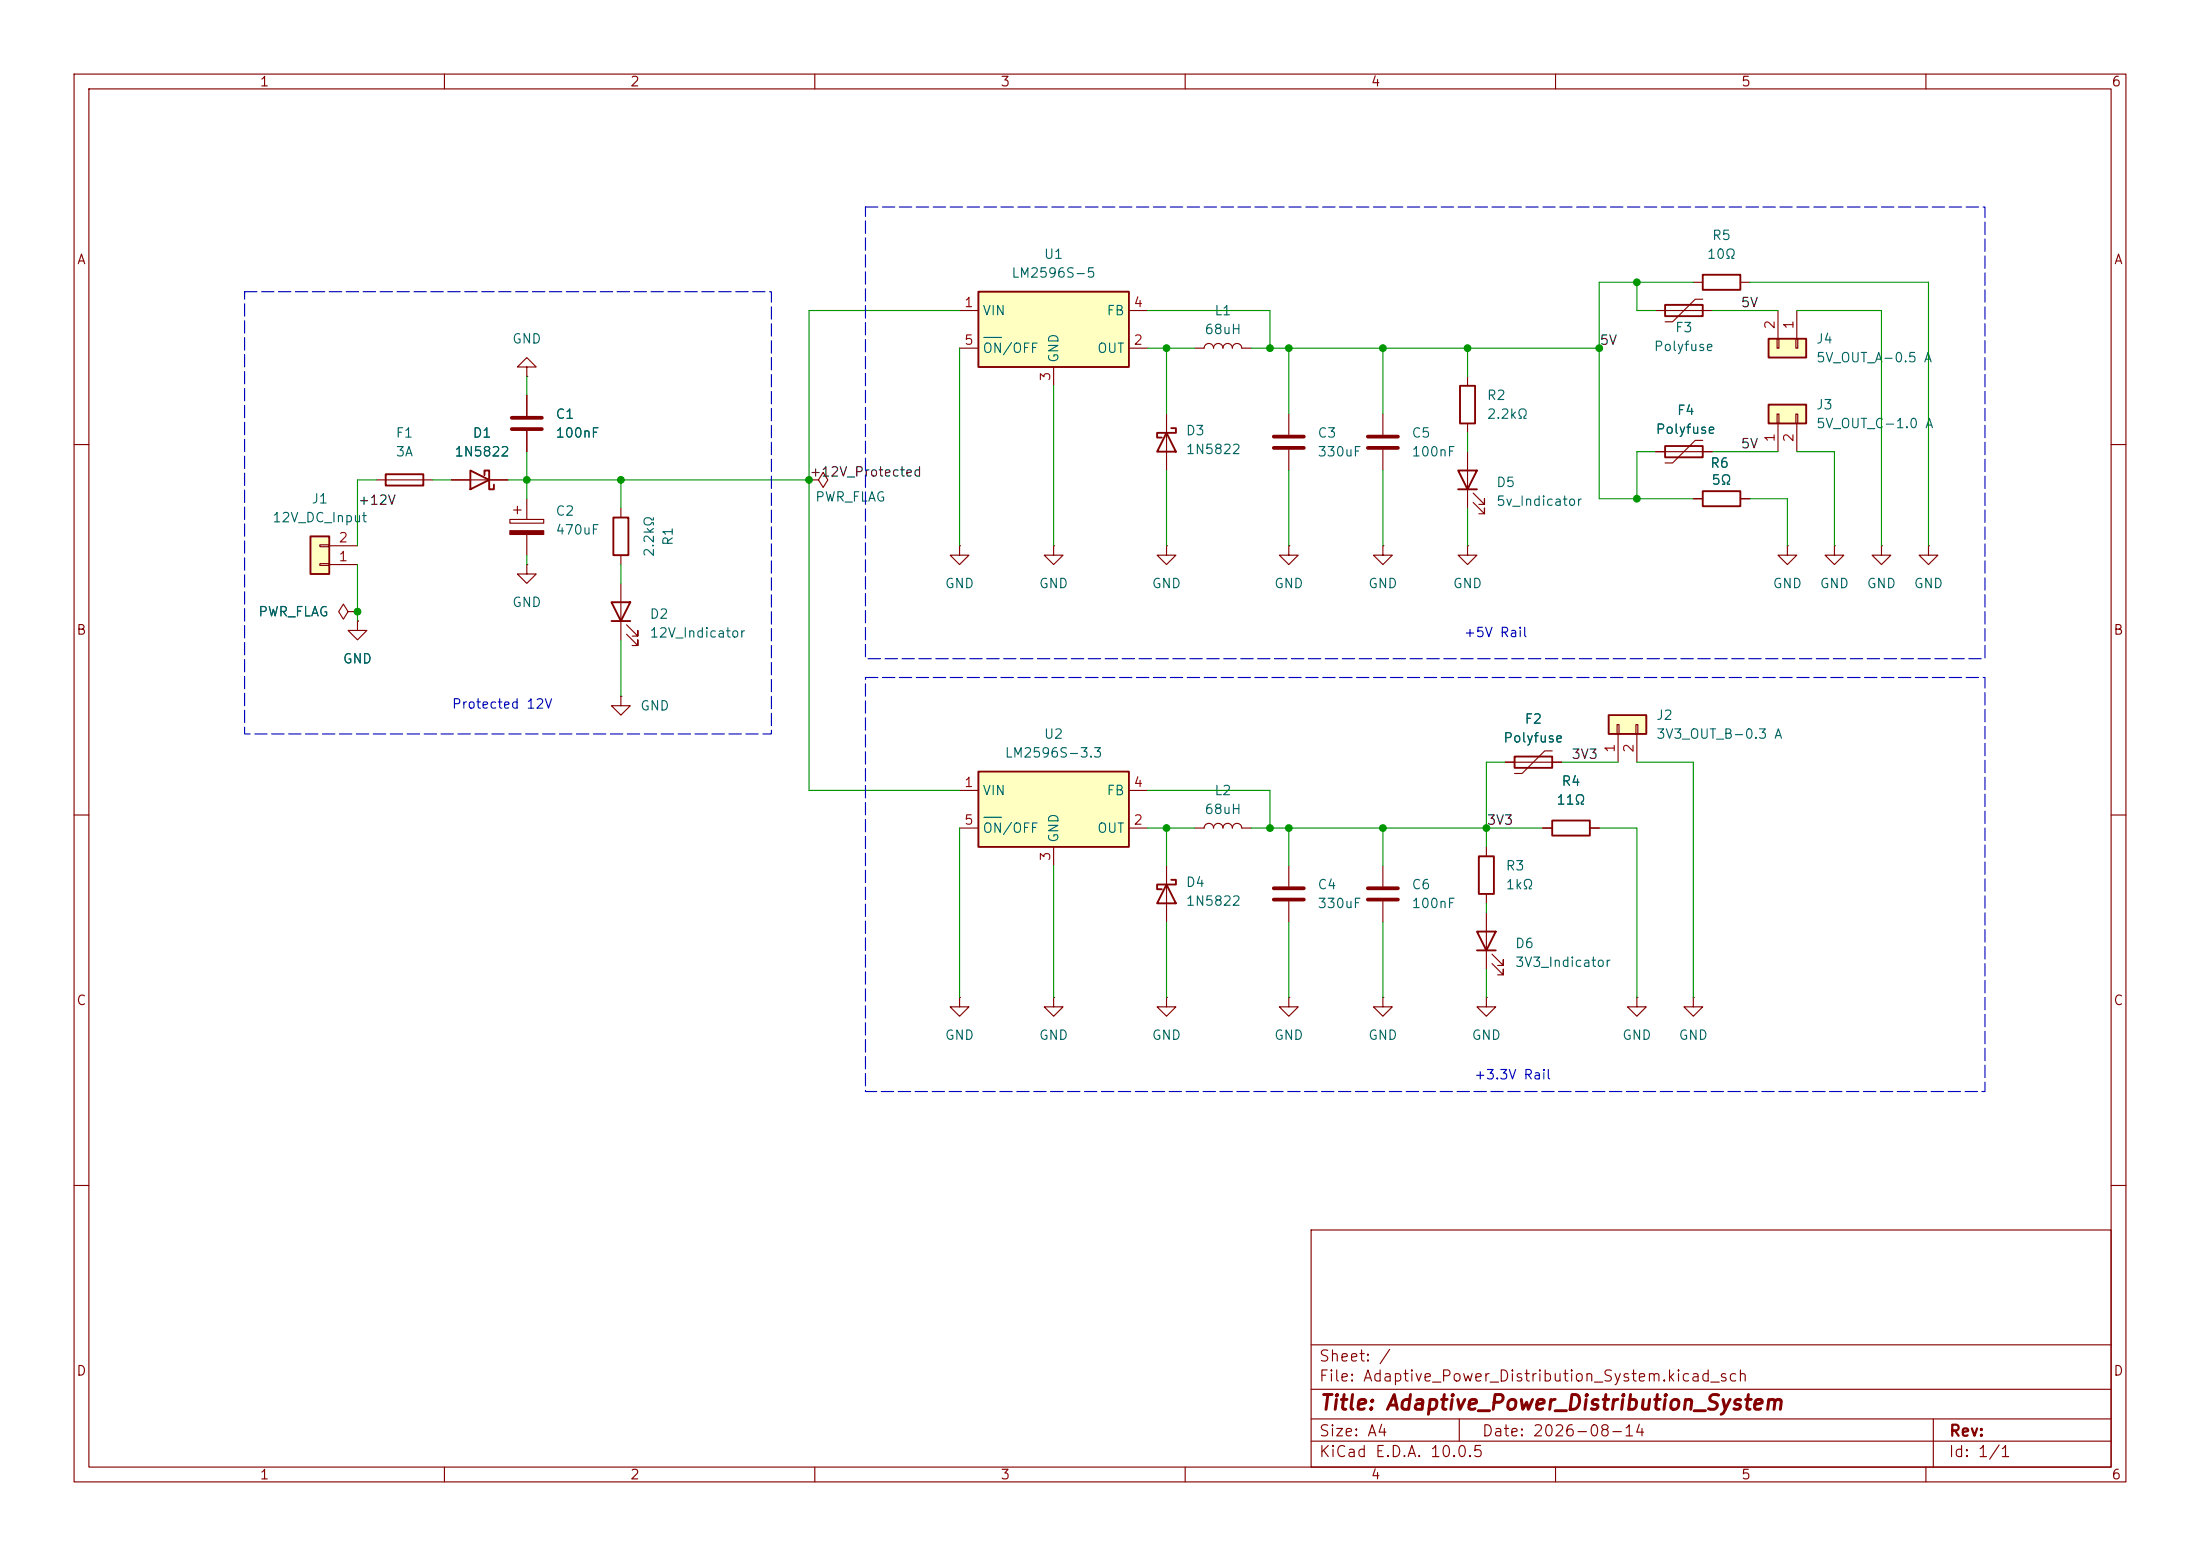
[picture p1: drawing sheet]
<svg xmlns="http://www.w3.org/2000/svg" width="297mm" height="210mm" viewBox="0 0 297 210" stroke-linecap="round" stroke-linejoin="round" font-family="sans-serif">
<g fill="none" stroke="#840000" stroke-width=".15">
<path d="M10 10h277v190h-277zM12 12h273v186h-273zM60 10v2M110 10v2M160 10v2M210 10v2M260 10v2M10 60h2M285 60h2M47 82.6l-.6-1.1-.7 1.1 .7 1 .6-1h1.3M48.3 83.8v1.3h1.2l-1.2 1.3-1.3-1.3h1.3M48.3 83.8h.1"/>
<path d="M48.3 82.6h.1M10 110h2M285 110h2M10 160h2M177 166h108v32h-108zM285 160h2M60 198v2M110 198v2M160 198v2M177 194.5h108M177 191.5h108M177 187.5h108"/>
<path d="M177 181.5h108M197 191.5v3M210 198v2M260 198v2M261 191.5v6.5"/>
</g>
<path d="M238.8 54.6h5v2.6h-5z" fill="#ffffc2"/>
<path d="M238.8 54.6h5v2.6h-5z" fill="none" stroke="#840000" stroke-width=".25"/>
<path d="M239.9 55.9h.3v1.3h-.3zM240 57.2v3.8M242.4 55.9h.3v1.3h-.3zM242.6 57.2v3.8" fill="none" stroke="#840000" stroke-width=".15"/>
<path d="M41.9 72.4h2.5v5.1h-2.5z" fill="#ffffc2"/>
<path d="M229.9 37.1h5v2h-5zM224.8 41.1h5.1v1.6h-5.1zM41.9 72.4h2.5v5.1h-2.5zM157.5 119.4l1.2 2.5h-2.5zM158.1 118.7h.6v.7h-2.5v.6h.6M199.6 115.6h2.1v5.1h-2.1z" fill="none" stroke="#840000" stroke-width=".25"/>
<g fill="none" stroke="#840000" stroke-width=".15">
<path d="M228.6 38.1h1.3M234.9 38.1h1.3M223.5 41.9h7.6M229.9 40.4h-1l-3.1 3h-1M43.2 76.1h1.2v.2h-1.2zM43.2 73.5h1.2v.3h-1.2zM44.4 76.2h3.9M44.4 73.7h3.9M260.3 73.7v1.2h1.3l-1.3 1.3-1.2-1.3h1.2M260.3 73.7h.1M157.5 116.8v7.7M161.3 111.8h1.3a.64 .64 0 0 1 .6-.7 .64 .64 0 0 1 .6 .7 .64 .64 0 0 1 .7-.7 .64 .64 0 0 1 .6 .7 .64 .64 0 0 1 .6-.7 .64 .64 0 0 1 .7 .7 .64 .64 0 0 1 .6-.7 .64 .64 0 0 1 .6 .7h1.3"/>
<path d="M174 116.8v2.8M200.7 114.3v1.3M142.2 134.6v1.3h1.3l-1.3 1.3-1.2-1.3h1.2M142.2 134.6h.1M174 121.7v2.8M200.7 120.7v1.2"/>
</g>
<path d="M172 119.9h4M172 121.4h4" fill="none" stroke="#840000" stroke-width=".51"/>
<path d="M132.1 104.1h20.3v10.2h-20.3z" fill="#ffffc2"/>
<g fill="none" stroke="#840000" stroke-width=".25">
<path d="M157.5 58.4l1.2 2.6h-2.5zM158.1 57.8h.6v.6h-2.5v.7h.6M197.1 52.1h2v5.1h-2zM52.1 64h5v1.5h-5zM63.5 63.5l2.5 1.3-2.5 1.2zM65.4 64.1v-.6h.6v2.5h.7v-.6M82.8 69.9h2v5h-2zM196.8 63.5h2.6l-1.3 2.5zM196.8 66h2.6M82.5 81.3h2.6l-1.3 2.5zM82.5 83.8h2.6M132.1 104.1h20.3v10.2h-20.3z"/>
<path d="M204.5 102.1h5v1.5h-5z"/>
</g>
<g fill="none" stroke="#840000" stroke-width=".15">
<path d="M71.1 49.5h1.3l-1.3-1.2-1.3 1.2h1.3v1.3M71.1 50.8h.1M71.1 53.3v2.8M71.1 58.2v2.8M157.5 55.9v7.6M161.3 47h1.3a.64 .64 0 0 1 .6-.6 .64 .64 0 0 1 .6 .6 .64 .64 0 0 1 .7-.6 .64 .64 0 0 1 .6 .6 .64 .64 0 0 1 .6-.6 .64 .64 0 0 1 .7 .6 .64 .64 0 0 1 .6-.6 .64 .64 0 0 1 .6 .6h1.3M174 55.9v2.8M186.7 55.9v2.8M198.1 50.8v1.3M198.1 57.2v1.2M50.8 64.8h7.6M61 64.8h7.6"/>
<path d="M68.8 70.1h4.6v.5h-4.6zM69.3 68.8h1.1M69.8 68.3v1M71.1 76.2v1.3h1.3l-1.3 1.2-1.3-1.2h1.3M71.1 76.2h.1M71.1 67.3v2.8M71.1 72.1v2.8M83.8 68.6v1.3M83.8 74.9v1.3M83.8 78.7v7.7M109.2 64.8h1.3l.6-1 .7 1-.7 1-.6-1M109.2 64.8h.1"/>
<path d="M129.5 73.7v1.2h1.3l-1.3 1.3-1.2-1.3h1.2M129.5 73.7h.1M142.2 73.7v1.2h1.3l-1.3 1.3-1.2-1.3h1.2M142.2 73.7h.1M157.5 73.7v1.2h1.2l-1.2 1.3-1.3-1.3h1.3M157.5 73.7h.1M174 73.7v1.2h1.3l-1.3 1.3-1.3-1.3h1.3M174 73.7h.1M174 60.7v2.8M186.7 73.7v1.2h1.3l-1.3 1.3-1.3-1.3h1.3M186.7 73.7h.1M186.7 60.7v2.8"/>
<path d="M198.1 73.7v1.2h1.3l-1.3 1.3-1.3-1.3h1.3M198.1 73.7h.1M198.1 61v7.6M198.9 67.8l1.5 1.5v-.7v.7h-.8M198.9 66.5l1.5 1.6v-.8v.8h-.8M241.3 73.7v1.2h1.3l-1.3 1.3-1.3-1.3h1.3M241.3 73.7h.1M247.6 73.7v1.2h1.3l-1.3 1.3-1.2-1.3h1.2M247.6 73.7h.1M254 73.7v1.2h1.3l-1.3 1.3-1.3-1.3h1.3M254 73.7h.1M83.8 94v1.3h1.3l-1.3 1.2-1.3-1.2h1.3"/>
<path d="M83.8 94h.1M84.6 85.6l1.5 1.5v-.7v.7h-.8M84.6 84.3l1.5 1.6v-.8v.8h-.8M129.5 106.7h2.6M129.5 111.8h2.6M142.2 114.3v2.5M152.4 106.7h2.5M152.4 111.8h2.5M203.2 102.9h7.6M209.5 101.3h-1l-3 3.1h-1M129.5 134.6v1.3h1.3l-1.3 1.3-1.2-1.3h1.2M129.5 134.6h.1"/>
<path d="M157.5 134.6v1.3h1.2l-1.2 1.3-1.3-1.3h1.3M157.5 134.6h.1M228.6 134.6v1.3h1.3l-1.3 1.3-1.3-1.3h1.3M228.6 134.6h.1"/>
</g>
<path d="M132.8 110.3h2.4" fill="none" stroke="#006464" stroke-width=".15"/>
<path d="M69.1 56.4h4.1M69.1 57.9h4.1M172 58.9h4M184.7 58.9h4M172 60.5h4M184.7 60.5h4" fill="none" stroke="#840000" stroke-width=".51"/>
<path d="M68.8 71.6h4.6v.5h-4.6z" fill="#840000" stroke="#840000" stroke-width=".15"/>
<path d="M217.2 96.5h5v2.6h-5z" fill="#ffffc2"/>
<path d="M224.8 60.2h5.1v1.5h-5.1zM217.2 96.5h5v2.6h-5zM209.5 110.7h5.1v2.1h-5.1zM199.4 125.7h2.5l-1.2 2.6zM199.4 128.3h2.5" fill="none" stroke="#840000" stroke-width=".25"/>
<g fill="none" stroke="#840000" stroke-width=".15">
<path d="M229.9 59.4h-1l-3.1 3.1h-1M223.5 61h7.6M218.3 97.8h.3v1.3h-.3zM218.4 99.1v3.8M220.9 97.8h.2v1.3h-.2zM221 99.1v3.8M186.7 116.8v2.8M208.3 111.8h1.2M214.6 111.8h1.3M174 134.6v1.3h1.3l-1.3 1.3-1.3-1.3h1.3M174 134.6h.1M186.7 134.6v1.3h1.3l-1.3 1.3-1.3-1.3h1.3"/>
<path d="M186.7 134.6h.1M186.7 121.7v2.8M200.7 134.6v1.3h1.2l-1.2 1.3-1.3-1.3h1.3M200.7 134.6h.1M200.7 123.2v7.6M201.4 130l1.5 1.6v-.8v.8h-.7M201.4 128.8l1.5 1.5v-.8v.8h-.7M221 134.6v1.3h1.2l-1.2 1.3-1.3-1.3h1.3M221 134.6h.1"/>
</g>
<path d="M184.7 119.9h4M184.7 121.4h4" fill="none" stroke="#840000" stroke-width=".51"/>
<path d="M238.8 45.7h5v2.6h-5z" fill="#ffffc2"/>
<path d="M238.8 45.7h5v2.6h-5zM229.9 66.3h5v2h-5z" fill="none" stroke="#840000" stroke-width=".25"/>
<path d="M239.9 45.7h.3v1.3h-.3zM240 41.9v3.8M242.4 45.7h.3v1.3h-.3zM242.6 41.9v3.8M228.6 67.3h1.3M234.9 67.3h1.3" fill="none" stroke="#840000" stroke-width=".15"/>
<path d="M132.1 39.4h20.3v10.1h-20.3z" fill="#ffffc2"/>
<path d="M132.1 39.4h20.3v10.1h-20.3z" fill="none" stroke="#840000" stroke-width=".25"/>
<g fill="none" stroke="#840000" stroke-width=".15">
<path d="M71.1 53.3v2.8M71.1 58.2v2.8M129.5 41.9h2.6M129.5 47h2.6M142.2 49.5v2.6M152.4 41.9h2.5M152.4 47h2.5M61 64.8h2.5M66 64.8h2.6M223.5 61h1.3M228.6 67.3h1.3M229.9 61h1.2"/>
<path d="M234.9 67.3h1.3M48.3 83.8h.1M48.3 82.6h.1M203.2 102.9h1.3M208.3 111.8h1.2M209.5 102.9h1.3M214.6 111.8h1.3"/>
</g>
<path d="M132.8 45.5h2.4" fill="none" stroke="#006464" stroke-width=".15"/>
<g fill="none" stroke="#009600" stroke-width=".15">
<path d="M221 38.1v3.8h2.5M228.6 38.1h-12.7v29.2h12.7M236.2 38.1h24.1v35.6M71.1 50.8v2.5M129.5 41.9h-20.3v64.8h20.3M129.5 47v26.7M142.2 52.1v21.6M154.9 47h6.4M154.9 41.9h16.5v5.1M157.5 47v8.9M168.9 47h47M174 47v8.9"/>
<path d="M186.7 47v8.9M198.1 47v3.8M198.1 58.4v2.6M231.1 41.9h8.9M242.6 41.9h11.4v31.8M48.3 76.2v7.6M50.8 64.8h-2.5v8.9M58.4 64.8h2.6M68.6 64.8h40.6M71.1 61v6.3M71.1 74.9v1.3M83.8 64.8v3.8"/>
<path d="M83.8 76.2v2.5M157.5 63.5v10.2M174 63.5v10.2M186.7 63.5v10.2M198.1 68.6v5.1M223.5 61h-2.5v6.3M231.1 61h8.9M236.2 67.3h5.1v6.4M242.6 61h5v12.7M83.8 86.4v7.6M129.5 111.8v22.8M142.2 116.8v17.8"/>
<path d="M154.9 111.8h6.4M154.9 106.7h16.5v5.1M157.5 111.8v5M168.9 111.8h39.4M174 111.8v5M186.7 111.8v5M203.2 102.9h-2.5v11.4M210.8 102.9h7.6M215.9 111.8h5.1v22.8M221 102.9h7.6v31.7M157.5 124.5v10.1M174 124.5v10.1"/>
<path d="M186.7 124.5v10.1M200.7 121.9v1.3M200.7 130.8v3.8"/>
</g>
<path d="M33 39.4h71.1v59.7h-71.1zM116.8 27.9h151.2v61h-151.2zM116.8 91.4h151.2v55.9h-151.2z" fill="none" stroke="#0000c2" stroke-width=".15" stroke-dasharray="1.7 .6"/>
<g fill="#009600" stroke="#009600" stroke-width=".14">
<circle cx="71.1" cy="64.8" r=".46"/>
<circle cx="48.3" cy="82.6" r=".46"/>
<circle cx="221" cy="67.3" r=".46"/>
<circle cx="171.4" cy="111.8" r=".46"/>
<circle cx="200.7" cy="111.8" r=".46"/>
<circle cx="186.7" cy="111.8" r=".46"/>
<circle cx="157.5" cy="47" r=".46"/>
<circle cx="157.5" cy="111.8" r=".46"/>
<circle cx="174" cy="111.8" r=".46"/>
<circle cx="171.4" cy="47" r=".46"/>
<circle cx="109.2" cy="64.8" r=".46"/>
<circle cx="83.8" cy="64.8" r=".46"/>
<circle cx="186.7" cy="47" r=".46"/>
<circle cx="221" cy="38.1" r=".46"/>
<circle cx="174" cy="47" r=".46"/>
<circle cx="215.9" cy="47" r=".46"/>
<circle cx="198.1" cy="47" r=".46"/>
</g>
<text font-size="2" fill="#840000" x="178" y="190.8">Title: Adaptive_Power_Distribution_System</text>
<g font-size="1.5" fill="#840000">
<text x="178" y="184.1">Sheet: /</text>
<text x="178" y="186.8">File: Adaptive_Power_Distribution_System.kicad_sch</text>
<text x="178" y="197">KiCad E.D.A. 10.0.5</text>
<text x="178" y="194.2">Size: A4</text>
<text x="200" y="194.2">Date: 2026-08-14</text>
<text x="263" y="197">Id: 1/1</text>
<text x="263" y="194.2">Rev:</text>
</g>
<g font-size="1.3" fill="#840000">
<text x="35" y="12">1</text>
<text x="85" y="12">2</text>
<text x="135" y="12">3</text>
<text x="185" y="12">4</text>
<text x="235" y="12">5</text>
<text x="285" y="12">6</text>
<text x="10.3" y="36">A</text>
<text x="285.3" y="36">A</text>
<text x="10.2" y="86">B</text>
<text x="285.2" y="86">B</text>
<text x="10.2" y="136">C</text>
<text x="285.2" y="136">C</text>
<text x="10.2" y="186">D</text>
<text x="285.2" y="186">D</text>
<text x="35" y="200">1</text>
<text x="85" y="200">2</text>
<text x="135" y="200">3</text>
<text x="185" y="200">4</text>
<text x="235" y="200">5</text>
<text x="285" y="200">6</text>
</g>
<g font-size="1.3" fill="#006464">
<text x="140.8" y="35.3">U1</text>
<text x="230.3" y="35.3">10Ω</text>
<text x="231" y="32.7">R5</text>
<text x="136.5" y="37.8">LM2596S-5</text>
<text x="69.1" y="46.7">GND</text>
<text x="132.6" y="42.9">VIN</text>
<text x="132.6" y="48">ON/OFF</text>
<text x="148" y="48">OUT</text>
<text x="149.3" y="42.9">FB</text>
<text x="162.5" y="45.4">68uH</text>
<text x="163.9" y="42.9">L1</text>
<text x="223.2" y="47.7">Polyfuse</text>
<text x="226.1" y="45.2">F3</text>
<text x="245.1" y="46.7">J4</text>
<text x="143.2" y="49" transform="rotate(-90 143.2 49)">GND</text>
<text x="245.1" y="49.2">5V_OUT_A-0.5 A</text>
<text x="53.3" y="59.4">F1</text>
<text x="63.7" y="59.4">D1</text>
<text x="74.9" y="56.8">C1</text>
<text x="74.9" y="59.4">100nF</text>
<text x="160" y="59.1">D3</text>
<text x="177.8" y="59.4">C3</text>
<text x="190.5" y="59.4">C5</text>
<text x="200.6" y="54.3">R2</text>
<text x="200.6" y="56.8">2.2kΩ</text>
<text x="223.4" y="58.9">Polyfuse</text>
<text x="226.3" y="56.3">F4</text>
<text x="245.1" y="55.6">J3</text>
<text x="245.1" y="58.1">5V_OUT_C-1.0 A</text>
<text x="53.3" y="61.9">3A</text>
<text x="61.3" y="61.9">1N5822</text>
<text x="160" y="61.6">1N5822</text>
<text x="177.8" y="61.9">330uF</text>
<text x="190.5" y="61.9">100nF</text>
<text x="230.8" y="63.4">R6</text>
<text x="231" y="65.7">5Ω</text>
<text x="36.7" y="70.8">12V_DC_Input</text>
<text x="42" y="68.3">J1</text>
<text x="74.9" y="69.9">C2</text>
<text x="110" y="68">PWR_FLAG</text>
<text x="201.9" y="66.1">D5</text>
<text x="201.9" y="68.6">5v_Indicator</text>
<text x="74.9" y="72.5">470uF</text>
<text x="88.6" y="75.3" transform="rotate(-90 88.6 75.3)">2.2kΩ</text>
<text x="91.1" y="73.8" transform="rotate(-90 91.1 73.8)">R1</text>
<text x="34.8" y="83.5">PWR_FLAG</text>
<text x="69.1" y="82.2">GND</text>
<text x="87.6" y="83.8">D2</text>
<text x="127.5" y="79.7">GND</text>
<text x="140.2" y="79.7">GND</text>
<text x="155.4" y="79.7">GND</text>
<text x="171.9" y="79.7">GND</text>
<text x="184.6" y="79.7">GND</text>
<text x="196.1" y="79.7">GND</text>
<text x="239.2" y="79.7">GND</text>
<text x="245.6" y="79.7">GND</text>
<text x="251.9" y="79.7">GND</text>
<text x="258.3" y="79.7">GND</text>
<text x="46.2" y="89.9">GND</text>
<text x="87.6" y="86.4">12V_Indicator</text>
<text x="86.3" y="96.2">GND</text>
<text x="140.8" y="100">U2</text>
<text x="202.9" y="100.5">Polyfuse</text>
<text x="205.7" y="98">F2</text>
<text x="223.5" y="97.5">J2</text>
<text x="223.5" y="100">3V3_OUT_B-0.3 A</text>
<text x="132.6" y="107.6">VIN</text>
<text x="135.6" y="102.6">LM2596S-3.3</text>
<text x="149.3" y="107.6">FB</text>
<text x="163.9" y="107.6">L2</text>
<text x="210.7" y="106.4">R4</text>
<text x="132.6" y="112.7">ON/OFF</text>
<text x="143.2" y="113.8" transform="rotate(-90 143.2 113.8)">GND</text>
<text x="148" y="112.7">OUT</text>
<text x="162.5" y="110.2">68uH</text>
<text x="210" y="108.9">11Ω</text>
<text x="203.2" y="117.8">R3</text>
<text x="160" y="120">D4</text>
<text x="160" y="122.6">1N5822</text>
<text x="177.8" y="120.3">C4</text>
<text x="177.8" y="122.9">330uF</text>
<text x="190.5" y="120.3">C6</text>
<text x="190.5" y="122.9">100nF</text>
<text x="203.2" y="120.3">1kΩ</text>
<text x="204.5" y="128.3">D6</text>
<text x="204.5" y="130.8">3V3_Indicator</text>
<text x="127.5" y="140.7">GND</text>
<text x="140.2" y="140.7">GND</text>
<text x="155.4" y="140.7">GND</text>
<text x="171.9" y="140.7">GND</text>
<text x="184.6" y="140.7">GND</text>
<text x="198.6" y="140.7">GND</text>
<text x="218.9" y="140.7">GND</text>
<text x="226.5" y="140.7">GND</text>
</g>
<g font-size="1.3" fill="#a90000">
<text x="130.1" y="41.8">1</text>
<text x="152.9" y="41.8">4</text>
<text x="130.1" y="46.9">5</text>
<text x="152.9" y="46.9">2</text>
<text x="239.9" y="44.5" transform="rotate(-90 239.9 44.5)">2</text>
<text x="242.4" y="44.5" transform="rotate(-90 242.4 44.5)">1</text>
<text x="142.1" y="51.5" transform="rotate(-90 142.1 51.5)">3</text>
<text x="239.9" y="59.8" transform="rotate(-90 239.9 59.8)">1</text>
<text x="242.4" y="59.8" transform="rotate(-90 242.4 59.8)">2</text>
<text x="45.6" y="76.1">1</text>
<text x="45.6" y="73.5">2</text>
<text x="218.3" y="101.7" transform="rotate(-90 218.3 101.7)">1</text>
<text x="220.8" y="101.7" transform="rotate(-90 220.8 101.7)">2</text>
<text x="130.1" y="106.5">1</text>
<text x="152.9" y="106.5">4</text>
<text x="130.1" y="111.6">5</text>
<text x="152.9" y="111.6">2</text>
<text x="142.1" y="116.3" transform="rotate(-90 142.1 116.3)">3</text>
</g>
<g font-size="1.3" fill="#0f0f0f">
<text x="234.9" y="41.8">5V</text>
<text x="215.9" y="46.9">5V</text>
<text x="109.2" y="64.6">+12V_Protected</text>
<text x="234.9" y="60.8">5V</text>
<text x="48.2" y="68.5">+12V</text>
<text x="212.1" y="102.7">3V3</text>
<text x="200.6" y="111.6">3V3</text>
</g>
<g font-size="1.3" fill="#0000c2">
<text x="197.5" y="86.3">+5V Rail</text>
<text x="60.9" y="96">Protected 12V</text>
<text x="198.9" y="146">+3.3V Rail</text>
</g>
</svg>
